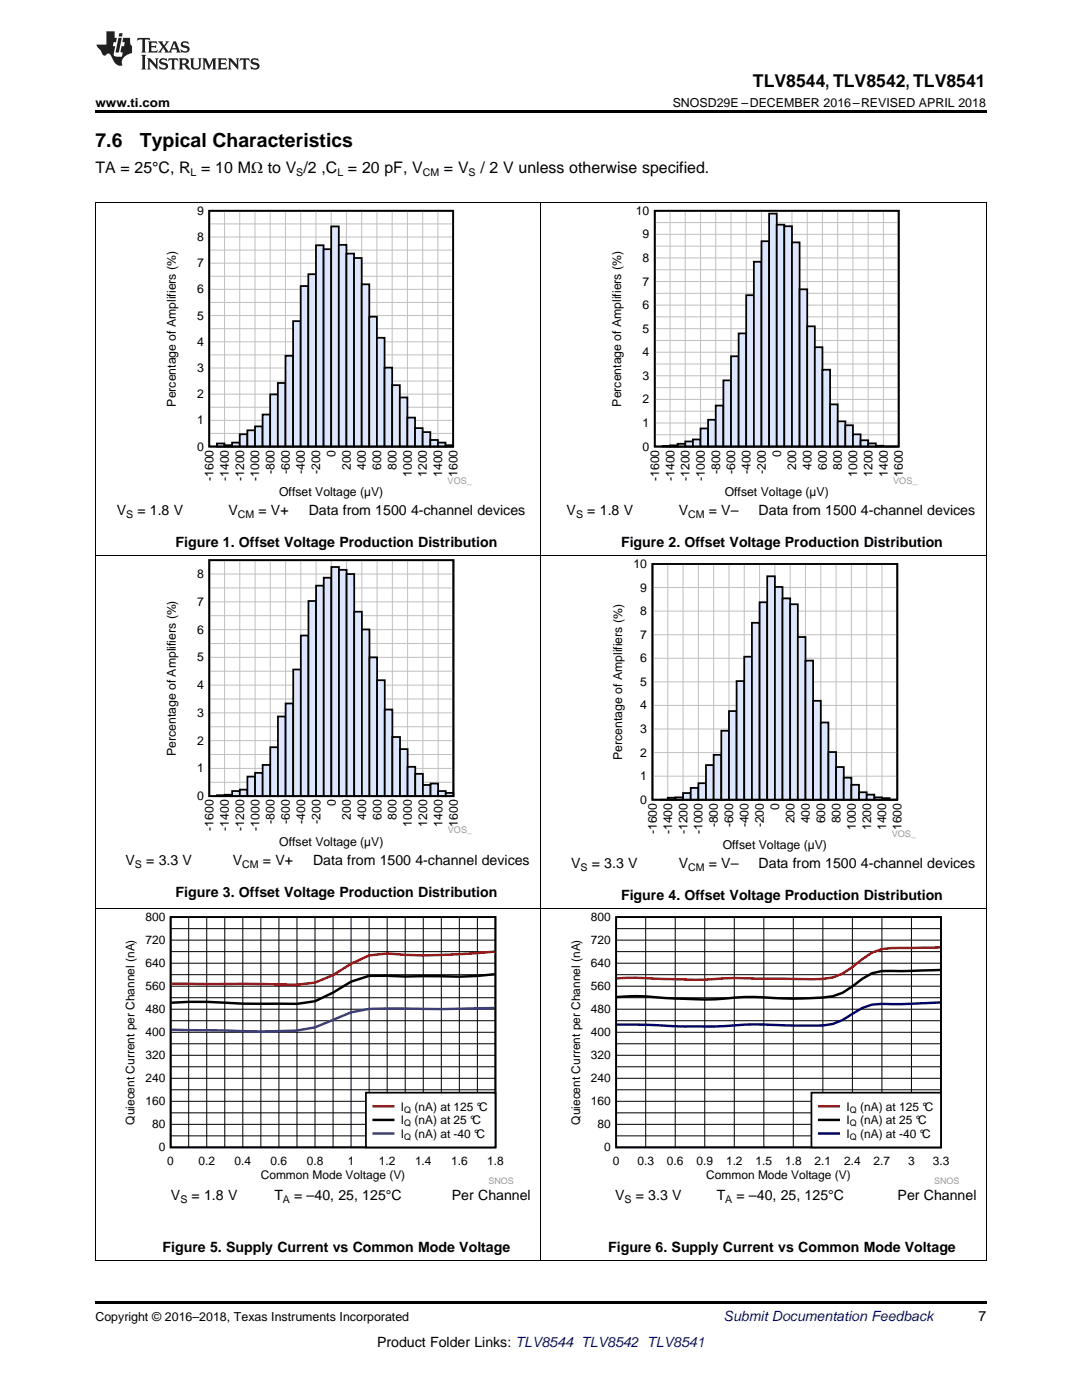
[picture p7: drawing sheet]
<svg xmlns="http://www.w3.org/2000/svg" width="216mm" height="279mm" viewBox="0 0 216 279" stroke-linecap="round" stroke-linejoin="round" font-family="sans-serif">
<path d="M19 259.7h177.8v.5h-177.8z" fill="#000"/>
<path d="M19.1 181.4v70.2M107.9 181.4v70.2M196.8 181.4v70.2M19 251.6h177.8" fill="none" stroke="#000" stroke-width=".2"/>
<path d="M24.6 182.1h77.9v54.2h-77.9z" fill-rule="evenodd" fill="#fff"/>
<path d="M34 183h64.9v46h-64.9z" fill="none" stroke="#000" stroke-width=".35"/>
<g fill="none" stroke="#000" stroke-width=".2">
<path d="M34 199.1h64.9M34 196.8h64.9M34 194.5h64.9M34 192.2h64.9M34 189.9h64.9M34 187.6h64.9M34 185.3h64.9M37.7 183v46M41.3 183v46M44.8 183v46M48.5 183v46M52.1 183v46"/>
<path d="M55.7 183v46M59.3 183v46M62.9 183v46M66.5 183v46M70 183v46M73.7 183v46M77.3 183v46M80.9 183v46M84.5 183v46M88.1 183v46M91.7 183v46M95.3 183v46"/>
<path d="M34 219.8h64.9M34 217.5h64.9M34 215.2h64.9M34 212.9h64.9M34 210.6h64.9M34 208.3h64.9M34 206h64.9M34 203.7h64.9M34 201.4h64.9M34 226.7h64.9M34 224.4h64.9M34 222.1h64.9"/>
</g>
<path d="M98.7 189.9l-3.4 .3a117.4 117.4 0 0 1-18 .1l-3.6 .4-3.7 1.6-3.5 2.3-3.6 1.5-3.6 .4-10.8-.2h-14.3" fill="none" stroke="#f00" stroke-width=".49"/>
<path d="M98.7 194.4l-3.4 .4-3.6 .1-18-.1-3.7 1.1-3.5 2.2-3.6 1.7-3.6 .5h-3.6a146.6 146.6 0 0 1-14.4-.4l-7.1 .2" fill="none" stroke="#000" stroke-width=".49"/>
<path d="M98.7 201.2l-10.6 .2-14.4-.1-3.7 .7-7.1 3-3.6 .7a136.8 136.8 0 0 1-14.5-.1l-10.6-.1" fill="none" stroke="#339" stroke-width=".49"/>
<path d="M73 218.1h25.9v10.9h-25.9z" fill-rule="evenodd" fill="#fff"/>
<path d="M73 218.1h25.9v10.9h-25.9z" fill="none" stroke="#000" stroke-width=".35"/>
<path d="M74.6 220.8h3.9" fill="none" stroke="#f00" stroke-width=".49"/>
<path d="M74.6 223.5h3.9" fill="none" stroke="#000" stroke-width=".49"/>
<path d="M74.6 226.2h3.9" fill="none" stroke="#339" stroke-width=".49"/>
<path d="M113.5 182.1h77.9v54.2h-77.9z" fill-rule="evenodd" fill="#fff"/>
<path d="M122.9 183h64.9v46h-64.9z" fill="none" stroke="#000" stroke-width=".35"/>
<g fill="none" stroke="#000" stroke-width=".2">
<path d="M122.9 199.1h64.9M122.9 196.8h64.9M122.9 194.5h64.9M122.9 192.2h64.9M122.9 189.9h64.9M122.9 187.6h64.9M122.9 185.3h64.9M128.8 183v46M134.7 183v46M140.6 183v46M146.5 183v46M152.4 183v46"/>
<path d="M158.3 183v46M164.2 183v46M170.1 183v46M176 183v46M181.9 183v46M122.9 219.8h64.9M122.9 217.5h64.9M122.9 215.2h64.9M122.9 212.9h64.9M122.9 210.6h64.9M122.9 208.3h64.9M122.9 206h64.9"/>
<path d="M122.9 203.7h64.9M122.9 201.4h64.9M122.9 226.7h64.9M122.9 224.4h64.9M122.9 222.1h64.9"/>
</g>
<path d="M187.6 189.1l-9.7 .1-1.9 .2-2 .7-2 1.3-1.9 1.6a10.7 10.7 0 0 1-7.9 2.4l-11.8-.1a60.4 60.4 0 0 0-9.8 .2l-9.8-.2a47 47 0 0 0-7.7 0" fill="none" stroke="#f00" stroke-width=".49"/>
<path d="M187.6 193.6l-11.6 .2-2 .4-2 1.1-1.9 1.6a11.1 11.1 0 0 1-7.9 2.3l-3.9 .1-3.9-.1a53.6 53.6 0 0 0-11.8 .2 191.2 191.2 0 0 1-15.7-.6l-3.8 .2" fill="none" stroke="#000" stroke-width=".49"/>
<path d="M187.6 200.1l-9.7 .3a10 10 0 0 0-7.8 1.9 10.8 10.8 0 0 1-7.9 2.4h-3.9a95 95 0 0 0-15.7 .2h-5.9l-7.9-.4h-5.7" fill="none" stroke="#000080" stroke-width=".49"/>
<path d="M161.9 218.1h25.9v10.9h-25.9z" fill-rule="evenodd" fill="#fff"/>
<path d="M161.9 218.1h25.9v10.9h-25.9z" fill="none" stroke="#000" stroke-width=".35"/>
<path d="M163.5 220.8h3.9" fill="none" stroke="#f00" stroke-width=".49"/>
<path d="M163.5 223.5h3.9" fill="none" stroke="#000" stroke-width=".49"/>
<path d="M163.5 226.2h3.9" fill="none" stroke="#000080" stroke-width=".49"/>
<path d="M19.1 110.9v70.5M107.9 110.9v70.5M196.8 110.9v70.5M19 181.3h177.8" fill="none" stroke="#000" stroke-width=".2"/>
<path d="M121.8 111.6h61.1v58.4h-61.1z" fill-rule="evenodd" fill="#fff"/>
<path d="M130.2 112.6h48.8v47h-48.8z" fill="none" stroke="#000" stroke-width=".35"/>
<g fill="none" stroke="#c0c0c0" stroke-width=".2">
<path d="M130.2 117.3h48.9M133.2 112.6v47M136.3 112.6v47M139.4 112.6v47M142.4 112.6v47M145.5 112.6v47M148.5 112.6v47M151.6 112.6v47M154.6 112.6v47M157.7 112.6v47M160.7 112.6v47M163.8 112.6v47"/>
<path d="M166.8 112.6v47M169.9 112.6v47M172.9 112.6v47M176 112.6v47M130.2 136.1h48.9M130.2 131.4h48.9M130.2 126.7h48.9M130.2 122h48.9M130.2 159.6v-47h48.9l-.1 47M130.2 159.6h48.9M130.2 154.9h48.9M130.2 150.2h48.9"/>
<path d="M130.2 145.5h48.9M130.2 140.8h48.9"/>
</g>
<path d="M131.7 159.6h1.6z" fill-rule="evenodd" fill="#dde6ff"/>
<path d="M131.7 159.6h1.5z" fill="none" stroke="#000" stroke-width=".35"/>
<path d="M133.2 159.2h1.6v.4h-1.6z" fill-rule="evenodd" fill="#dde6ff"/>
<path d="M133.2 159.2h1.6v.4h-1.6z" fill="none" stroke="#000" stroke-width=".35"/>
<path d="M134.8 159.1h1.5v.5h-1.5z" fill-rule="evenodd" fill="#dde6ff"/>
<path d="M134.8 159.1h1.5v.5h-1.5z" fill="none" stroke="#000" stroke-width=".35"/>
<path d="M136.3 158.3h1.5v1.3h-1.5z" fill-rule="evenodd" fill="#dde6ff"/>
<path d="M136.3 158.3h1.5v1.3h-1.5z" fill="none" stroke="#000" stroke-width=".35"/>
<path d="M137.8 157.2h1.6v2.4h-1.6z" fill-rule="evenodd" fill="#dde6ff"/>
<path d="M137.8 157.2h1.6v2.4h-1.6z" fill="none" stroke="#000" stroke-width=".35"/>
<path d="M139.4 156.3h1.5v3.3h-1.5z" fill-rule="evenodd" fill="#dde6ff"/>
<path d="M139.4 156.3h1.5v3.3h-1.5z" fill="none" stroke="#000" stroke-width=".35"/>
<path d="M140.9 152.7h1.5v6.9h-1.5z" fill-rule="evenodd" fill="#dde6ff"/>
<path d="M140.9 152.7h1.5v6.9h-1.5z" fill="none" stroke="#000" stroke-width=".35"/>
<path d="M142.4 150.6h1.5v9h-1.5z" fill-rule="evenodd" fill="#dde6ff"/>
<path d="M142.4 150.6h1.5v9h-1.5z" fill="none" stroke="#000" stroke-width=".35"/>
<path d="M143.9 145.8h1.6v13.8h-1.6z" fill-rule="evenodd" fill="#dde6ff"/>
<path d="M143.9 145.8h1.6v13.8h-1.6z" fill="none" stroke="#000" stroke-width=".35"/>
<path d="M145.5 141.9h1.5v17.7h-1.5z" fill-rule="evenodd" fill="#dde6ff"/>
<path d="M145.5 141.9h1.5v17.7h-1.5z" fill="none" stroke="#000" stroke-width=".35"/>
<path d="M147 135.9h1.5v23.7h-1.5z" fill-rule="evenodd" fill="#dde6ff"/>
<path d="M147 135.9h1.5v23.7h-1.5z" fill="none" stroke="#000" stroke-width=".35"/>
<path d="M148.5 131.1h1.5v28.5h-1.5z" fill-rule="evenodd" fill="#dde6ff"/>
<path d="M148.5 131.1h1.5v28.5h-1.5z" fill="none" stroke="#000" stroke-width=".35"/>
<path d="M150 124.3h1.6v35.3h-1.6z" fill-rule="evenodd" fill="#dde6ff"/>
<path d="M150 124.3h1.6v35.3h-1.6z" fill="none" stroke="#000" stroke-width=".35"/>
<path d="M151.6 120.2h1.5v39.4h-1.5z" fill-rule="evenodd" fill="#dde6ff"/>
<path d="M151.6 120.2h1.5v39.4h-1.5z" fill="none" stroke="#000" stroke-width=".35"/>
<path d="M153.1 115h1.5v44.6h-1.5z" fill-rule="evenodd" fill="#dde6ff"/>
<path d="M153.1 115h1.5v44.6h-1.5z" fill="none" stroke="#000" stroke-width=".35"/>
<path d="M154.6 117.1h1.5v42.5h-1.5z" fill-rule="evenodd" fill="#dde6ff"/>
<path d="M154.6 117.1h1.5v42.5h-1.5z" fill="none" stroke="#000" stroke-width=".35"/>
<path d="M156.1 119.4h1.6v40.2h-1.6z" fill-rule="evenodd" fill="#dde6ff"/>
<path d="M156.1 119.4h1.6v40.2h-1.6z" fill="none" stroke="#000" stroke-width=".35"/>
<path d="M157.7 120.6h1.5v39h-1.5z" fill-rule="evenodd" fill="#dde6ff"/>
<path d="M157.7 120.6h1.5v39h-1.5z" fill="none" stroke="#000" stroke-width=".35"/>
<path d="M159.2 127.1h1.5v32.5h-1.5z" fill-rule="evenodd" fill="#dde6ff"/>
<path d="M159.2 127.1h1.5v32.5h-1.5z" fill="none" stroke="#000" stroke-width=".35"/>
<path d="M160.7 131.8h1.6v27.8h-1.6z" fill-rule="evenodd" fill="#dde6ff"/>
<path d="M160.7 131.8h1.5v27.8h-1.5z" fill="none" stroke="#000" stroke-width=".35"/>
<path d="M162.2 139.9h1.6v19.7h-1.6z" fill-rule="evenodd" fill="#dde6ff"/>
<path d="M162.2 139.9h1.6v19.7h-1.6z" fill="none" stroke="#000" stroke-width=".35"/>
<path d="M163.8 144.2h1.5v15.4h-1.5z" fill-rule="evenodd" fill="#dde6ff"/>
<path d="M163.8 144.2h1.5v15.4h-1.5z" fill="none" stroke="#000" stroke-width=".35"/>
<path d="M165.3 150.1h1.5v9.5h-1.5z" fill-rule="evenodd" fill="#dde6ff"/>
<path d="M165.3 150.1h1.5v9.5h-1.5z" fill="none" stroke="#000" stroke-width=".35"/>
<path d="M166.8 153.1h1.6v6.5h-1.6z" fill-rule="evenodd" fill="#dde6ff"/>
<path d="M166.8 153.1h1.6v6.5h-1.6z" fill="none" stroke="#000" stroke-width=".35"/>
<path d="M168.4 155.2h1.5v4.4h-1.5z" fill-rule="evenodd" fill="#dde6ff"/>
<path d="M168.4 155.2h1.5v4.4h-1.5z" fill="none" stroke="#000" stroke-width=".35"/>
<path d="M169.9 156.6h1.5v3h-1.5z" fill-rule="evenodd" fill="#dde6ff"/>
<path d="M169.9 156.6h1.5v3h-1.5z" fill="none" stroke="#000" stroke-width=".35"/>
<path d="M171.4 158.1h1.6v1.5h-1.6z" fill-rule="evenodd" fill="#dde6ff"/>
<path d="M171.4 158.1h1.5v1.5h-1.5z" fill="none" stroke="#000" stroke-width=".35"/>
<path d="M172.9 158.6h1.6v1h-1.6z" fill-rule="evenodd" fill="#dde6ff"/>
<path d="M172.9 158.6h1.6v1h-1.6z" fill="none" stroke="#000" stroke-width=".35"/>
<path d="M174.5 159.1h1.5v.5h-1.5z" fill-rule="evenodd" fill="#dde6ff"/>
<path d="M174.5 159.1h1.5v.5h-1.5z" fill="none" stroke="#000" stroke-width=".35"/>
<path d="M176 159.3h1.5v.3h-1.5z" fill-rule="evenodd" fill="#dde6ff"/>
<path d="M176 159.3h1.5v.3h-1.5z" fill="none" stroke="#000" stroke-width=".35"/>
<path d="M177.5 159.6h1.6z" fill-rule="evenodd" fill="#dde6ff"/>
<path d="M130.2 112.6h48.8v47h-48.8zM177.5 159.6h1.5z" fill="none" stroke="#000" stroke-width=".35"/>
<path d="M32.7 111.6h61.6v57.7h-61.6z" fill-rule="evenodd" fill="#fff"/>
<path d="M41.8 111.8h48.7v47.1h-48.7z" fill="none" stroke="#000" stroke-width=".35"/>
<g fill="none" stroke="#c0c0c0" stroke-width=".2">
<path d="M41.8 111.8h48.7v47.1h-48.7zM41.8 117.3h48.7M41.8 114.6h48.7M44.8 111.8v47.1M47.8 111.8v47.1M50.9 111.8v47.1M53.9 111.8v47.1M57 111.8v47.1M60 111.8v47.1M63.1 111.8v47.1M66.1 111.8v47.1M69.2 111.8v47.1"/>
<path d="M72.2 111.8v47.1M75.2 111.8v47.1M78.3 111.8v47.1M81.3 111.8v47.1M84.4 111.8v47.1M87.4 111.8v47.1M41.8 139.5h48.7M41.8 136.7h48.7M41.8 134h48.7M41.8 131.2h48.7M41.8 128.4h48.7M41.8 125.7h48.7"/>
<path d="M41.8 122.9h48.7M41.8 120.1h48.7M41.8 156.1h48.7M41.8 153.4h48.7M41.8 150.6h48.7M41.8 147.8h48.7M41.8 145h48.7M41.8 142.3h48.7"/>
</g>
<path d="M43.3 158.7h1.5v.2h-1.5z" fill-rule="evenodd" fill="#dde6ff"/>
<path d="M43.3 158.7h1.5v.2h-1.5z" fill="none" stroke="#000" stroke-width=".35"/>
<path d="M44.8 158.6h1.5v.3h-1.5z" fill-rule="evenodd" fill="#dde6ff"/>
<path d="M44.8 158.6h1.5v.3h-1.5z" fill="none" stroke="#000" stroke-width=".35"/>
<path d="M46.3 157.9h1.6v1h-1.6z" fill-rule="evenodd" fill="#dde6ff"/>
<path d="M46.3 157.9h1.5v1h-1.5z" fill="none" stroke="#000" stroke-width=".35"/>
<path d="M47.8 157.6h1.6v1.3h-1.6z" fill-rule="evenodd" fill="#dde6ff"/>
<path d="M47.8 157.6h1.6v1.3h-1.6z" fill="none" stroke="#000" stroke-width=".35"/>
<path d="M49.4 155h1.5v3.9h-1.5z" fill-rule="evenodd" fill="#dde6ff"/>
<path d="M49.4 155h1.5v3.9h-1.5z" fill="none" stroke="#000" stroke-width=".35"/>
<path d="M50.9 154.2h1.5v4.7h-1.5z" fill-rule="evenodd" fill="#dde6ff"/>
<path d="M50.9 154.2h1.5v4.7h-1.5z" fill="none" stroke="#000" stroke-width=".35"/>
<path d="M52.4 152.7h1.5v6.2h-1.5z" fill-rule="evenodd" fill="#dde6ff"/>
<path d="M52.4 152.7h1.5v6.2h-1.5z" fill="none" stroke="#000" stroke-width=".35"/>
<path d="M53.9 149.1h1.6v9.8h-1.6z" fill-rule="evenodd" fill="#dde6ff"/>
<path d="M53.9 149.1h1.6v9.8h-1.6z" fill="none" stroke="#000" stroke-width=".35"/>
<path d="M55.5 143h1.5v15.9h-1.5z" fill-rule="evenodd" fill="#dde6ff"/>
<path d="M55.5 143h1.5v15.9h-1.5z" fill="none" stroke="#000" stroke-width=".35"/>
<path d="M57 140.4h1.5v18.5h-1.5z" fill-rule="evenodd" fill="#dde6ff"/>
<path d="M57 140.4h1.5v18.5h-1.5z" fill="none" stroke="#000" stroke-width=".35"/>
<path d="M58.5 133.6h1.5v25.3h-1.5z" fill-rule="evenodd" fill="#dde6ff"/>
<path d="M58.5 133.6h1.5v25.3h-1.5z" fill="none" stroke="#000" stroke-width=".35"/>
<path d="M60 126.8h1.6v32.1h-1.6z" fill-rule="evenodd" fill="#dde6ff"/>
<path d="M60 126.8h1.5v32.1h-1.5z" fill="none" stroke="#000" stroke-width=".35"/>
<path d="M61.5 119.9h1.6v39h-1.6z" fill-rule="evenodd" fill="#dde6ff"/>
<path d="M61.5 119.9h1.6v39h-1.6z" fill="none" stroke="#000" stroke-width=".35"/>
<path d="M63.1 116.9h1.5v42h-1.5z" fill-rule="evenodd" fill="#dde6ff"/>
<path d="M63.1 116.9h1.5v42h-1.5z" fill="none" stroke="#000" stroke-width=".35"/>
<path d="M64.6 115.3h1.5v43.6h-1.5z" fill-rule="evenodd" fill="#dde6ff"/>
<path d="M64.6 115.3h1.5v43.6h-1.5z" fill="none" stroke="#000" stroke-width=".35"/>
<path d="M66.1 113.2h1.5v45.7h-1.5z" fill-rule="evenodd" fill="#dde6ff"/>
<path d="M66.1 113.2h1.5v45.7h-1.5z" fill="none" stroke="#000" stroke-width=".35"/>
<path d="M67.6 113.7h1.6v45.2h-1.6z" fill-rule="evenodd" fill="#dde6ff"/>
<path d="M67.6 113.7h1.6v45.2h-1.6z" fill="none" stroke="#000" stroke-width=".35"/>
<path d="M69.2 114.6h1.5v44.3h-1.5z" fill-rule="evenodd" fill="#dde6ff"/>
<path d="M69.2 114.6h1.5v44.3h-1.5z" fill="none" stroke="#000" stroke-width=".35"/>
<path d="M70.7 122.1h1.5v36.8h-1.5z" fill-rule="evenodd" fill="#dde6ff"/>
<path d="M70.7 122.1h1.5v36.8h-1.5z" fill="none" stroke="#000" stroke-width=".35"/>
<path d="M72.2 125.6h1.5v33.3h-1.5z" fill-rule="evenodd" fill="#dde6ff"/>
<path d="M72.2 125.6h1.5v33.3h-1.5z" fill="none" stroke="#000" stroke-width=".35"/>
<path d="M73.7 131.2h1.6v27.7h-1.6z" fill-rule="evenodd" fill="#dde6ff"/>
<path d="M73.7 131.2h1.5v27.7h-1.5z" fill="none" stroke="#000" stroke-width=".35"/>
<path d="M75.2 135.8h1.6v23.1h-1.6z" fill-rule="evenodd" fill="#dde6ff"/>
<path d="M75.2 135.8h1.6v23.1h-1.6z" fill="none" stroke="#000" stroke-width=".35"/>
<path d="M76.8 141.6h1.5v17.3h-1.5z" fill-rule="evenodd" fill="#dde6ff"/>
<path d="M76.8 141.6h1.5v17.3h-1.5z" fill="none" stroke="#000" stroke-width=".35"/>
<path d="M78.3 147.1h1.5v11.8h-1.5z" fill-rule="evenodd" fill="#dde6ff"/>
<path d="M78.3 147.1h1.5v11.8h-1.5z" fill="none" stroke="#000" stroke-width=".35"/>
<path d="M79.8 149.5h1.5v9.4h-1.5z" fill-rule="evenodd" fill="#dde6ff"/>
<path d="M79.8 149.5h1.5v9.4h-1.5z" fill="none" stroke="#000" stroke-width=".35"/>
<path d="M81.3 153h1.6v5.9h-1.6z" fill-rule="evenodd" fill="#dde6ff"/>
<path d="M81.3 153h1.6v5.9h-1.6z" fill="none" stroke="#000" stroke-width=".35"/>
<path d="M82.9 154.4h1.5v4.5h-1.5z" fill-rule="evenodd" fill="#dde6ff"/>
<path d="M82.9 154.4h1.5v4.5h-1.5z" fill="none" stroke="#000" stroke-width=".35"/>
<path d="M84.4 156.7h1.5v2.2h-1.5z" fill-rule="evenodd" fill="#dde6ff"/>
<path d="M84.4 156.7h1.5v2.2h-1.5z" fill="none" stroke="#000" stroke-width=".35"/>
<path d="M85.9 156.4h1.5v2.5h-1.5z" fill-rule="evenodd" fill="#dde6ff"/>
<path d="M85.9 156.4h1.5v2.5h-1.5z" fill="none" stroke="#000" stroke-width=".35"/>
<path d="M87.4 157.9h1.6v1h-1.6z" fill-rule="evenodd" fill="#dde6ff"/>
<path d="M87.4 157.9h1.5v1h-1.5z" fill="none" stroke="#000" stroke-width=".35"/>
<path d="M88.9 158.2h1.6v.7h-1.6z" fill-rule="evenodd" fill="#dde6ff"/>
<path d="M41.8 111.8h48.7v47.1h-48.7zM88.9 158.2h1.6v.7h-1.6z" fill="none" stroke="#000" stroke-width=".35"/>
<path d="M19.1 40.4v70.5M107.9 40.4v70.5M196.8 40.4v70.5M19 110.9h177.8" fill="none" stroke="#000" stroke-width=".2"/>
<path d="M32.7 41.1h61.6v58.5h-61.6z" fill-rule="evenodd" fill="#fff"/>
<path d="M41.8 42.1h48.6v47h-48.6z" fill="none" stroke="#000" stroke-width=".35"/>
<g fill="none" stroke="#c0c0c0" stroke-width=".2">
<path d="M41.8 42.1h48.6v47h-48.6zM41.8 57.7h48.6M41.8 55.1h48.6M41.8 52.5h48.6M41.8 49.9h48.6M41.8 47.3h48.6M41.8 44.7h48.6M44.8 42.1v47M47.8 42.1v47M50.9 42.1v47M53.9 42.1v47M57 42.1v47"/>
<path d="M60 42.1v47M63 42.1v47M66.1 42.1v47M69.1 42.1v47M72.2 42.1v47M75.2 42.1v47M78.3 42.1v47M81.3 42.1v47M84.3 42.1v47M87.4 42.1v47M41.8 78.7h48.6M41.8 76h48.6"/>
<path d="M41.8 73.4h48.6M41.8 70.8h48.6M41.8 68.2h48.6M41.8 65.6h48.6M41.8 63h48.6M41.8 60.4h48.6M41.8 86.5h48.6M41.8 83.9h48.6M41.8 81.3h48.6"/>
</g>
<path d="M43.3 88.5h1.5v.6h-1.5z" fill-rule="evenodd" fill="#dde6ff"/>
<path d="M43.3 88.5h1.5v.6h-1.5z" fill="none" stroke="#000" stroke-width=".35"/>
<path d="M44.8 88.9h1.5v.2h-1.5z" fill-rule="evenodd" fill="#dde6ff"/>
<path d="M44.8 88.9h1.5v.2h-1.5z" fill="none" stroke="#000" stroke-width=".35"/>
<path d="M46.3 88.3h1.5v.8h-1.5z" fill-rule="evenodd" fill="#dde6ff"/>
<path d="M46.3 88.3h1.5v.8h-1.5z" fill="none" stroke="#000" stroke-width=".35"/>
<path d="M47.8 86.7h1.6v2.4h-1.6z" fill-rule="evenodd" fill="#dde6ff"/>
<path d="M47.8 86.7h1.6v2.4h-1.6z" fill="none" stroke="#000" stroke-width=".35"/>
<path d="M49.4 85.9h1.5v3.2h-1.5z" fill-rule="evenodd" fill="#dde6ff"/>
<path d="M49.4 85.9h1.5v3.2h-1.5z" fill="none" stroke="#000" stroke-width=".35"/>
<path d="M50.9 85.1h1.5v4h-1.5z" fill-rule="evenodd" fill="#dde6ff"/>
<path d="M50.9 85.1h1.5v4h-1.5z" fill="none" stroke="#000" stroke-width=".35"/>
<path d="M52.4 82.7h1.5v6.4h-1.5z" fill-rule="evenodd" fill="#dde6ff"/>
<path d="M52.4 82.7h1.5v6.4h-1.5z" fill="none" stroke="#000" stroke-width=".35"/>
<path d="M53.9 78.7h1.5v10.4h-1.5z" fill-rule="evenodd" fill="#dde6ff"/>
<path d="M53.9 78.7h1.5v10.4h-1.5z" fill="none" stroke="#000" stroke-width=".35"/>
<path d="M55.4 76.4h1.6v12.7h-1.6z" fill-rule="evenodd" fill="#dde6ff"/>
<path d="M55.4 76.4h1.6v12.7h-1.6z" fill="none" stroke="#000" stroke-width=".35"/>
<path d="M57 71h1.5v18.1h-1.5z" fill-rule="evenodd" fill="#dde6ff"/>
<path d="M57 71h1.5v18.1h-1.5z" fill="none" stroke="#000" stroke-width=".35"/>
<path d="M58.5 64.1h1.5v25h-1.5z" fill-rule="evenodd" fill="#dde6ff"/>
<path d="M58.5 64.1h1.5v25h-1.5z" fill="none" stroke="#000" stroke-width=".35"/>
<path d="M60 57.1h1.5v32h-1.5z" fill-rule="evenodd" fill="#dde6ff"/>
<path d="M60 57.1h1.5v32h-1.5z" fill="none" stroke="#000" stroke-width=".35"/>
<path d="M61.5 54.7h1.6v34.4h-1.6z" fill-rule="evenodd" fill="#dde6ff"/>
<path d="M61.5 54.7h1.5v34.4h-1.5z" fill="none" stroke="#000" stroke-width=".35"/>
<path d="M63 49h1.6v40.1h-1.6z" fill-rule="evenodd" fill="#dde6ff"/>
<path d="M63 49h1.6v40.1h-1.6z" fill="none" stroke="#000" stroke-width=".35"/>
<path d="M64.6 49.7h1.5v39.4h-1.5z" fill-rule="evenodd" fill="#dde6ff"/>
<path d="M64.6 49.7h1.5v39.4h-1.5z" fill="none" stroke="#000" stroke-width=".35"/>
<path d="M66.1 45.2h1.5v43.9h-1.5z" fill-rule="evenodd" fill="#dde6ff"/>
<path d="M66.1 45.2h1.5v43.9h-1.5z" fill="none" stroke="#000" stroke-width=".35"/>
<path d="M67.6 48.9h1.5v40.2h-1.5z" fill-rule="evenodd" fill="#dde6ff"/>
<path d="M67.6 48.9h1.5v40.2h-1.5z" fill="none" stroke="#000" stroke-width=".35"/>
<path d="M69.1 50.6h1.6v38.5h-1.6z" fill-rule="evenodd" fill="#dde6ff"/>
<path d="M69.1 50.6h1.5v38.5h-1.5z" fill="none" stroke="#000" stroke-width=".35"/>
<path d="M70.6 51.5h1.6v37.6h-1.6z" fill-rule="evenodd" fill="#dde6ff"/>
<path d="M70.6 51.5h1.6v37.6h-1.6z" fill="none" stroke="#000" stroke-width=".35"/>
<path d="M72.2 56.7h1.5v32.4h-1.5z" fill-rule="evenodd" fill="#dde6ff"/>
<path d="M72.2 56.7h1.5v32.4h-1.5z" fill="none" stroke="#000" stroke-width=".35"/>
<path d="M73.7 63.2h1.5v25.9h-1.5z" fill-rule="evenodd" fill="#dde6ff"/>
<path d="M73.7 63.2h1.5v25.9h-1.5z" fill="none" stroke="#000" stroke-width=".35"/>
<path d="M75.2 67.4h1.5v21.7h-1.5z" fill-rule="evenodd" fill="#dde6ff"/>
<path d="M75.2 67.4h1.5v21.7h-1.5z" fill="none" stroke="#000" stroke-width=".35"/>
<path d="M76.7 73.4h1.6v15.7h-1.6z" fill-rule="evenodd" fill="#dde6ff"/>
<path d="M76.7 73.4h1.6v15.7h-1.6z" fill="none" stroke="#000" stroke-width=".35"/>
<path d="M78.3 76.9h1.5v12.2h-1.5z" fill-rule="evenodd" fill="#dde6ff"/>
<path d="M78.3 76.9h1.5v12.2h-1.5z" fill="none" stroke="#000" stroke-width=".35"/>
<path d="M79.8 79.3h1.5v9.8h-1.5z" fill-rule="evenodd" fill="#dde6ff"/>
<path d="M79.8 79.3h1.5v9.8h-1.5z" fill="none" stroke="#000" stroke-width=".35"/>
<path d="M81.3 83.3h1.5v5.8h-1.5z" fill-rule="evenodd" fill="#dde6ff"/>
<path d="M81.3 83.3h1.5v5.8h-1.5z" fill="none" stroke="#000" stroke-width=".35"/>
<path d="M82.8 85.4h1.6v3.7h-1.6z" fill-rule="evenodd" fill="#dde6ff"/>
<path d="M82.8 85.4h1.5v3.7h-1.5z" fill="none" stroke="#000" stroke-width=".35"/>
<path d="M84.3 86.2h1.6v2.9h-1.6z" fill-rule="evenodd" fill="#dde6ff"/>
<path d="M84.3 86.2h1.6v2.9h-1.6z" fill="none" stroke="#000" stroke-width=".35"/>
<path d="M85.9 87.8h1.5v1.3h-1.5z" fill-rule="evenodd" fill="#dde6ff"/>
<path d="M85.9 87.8h1.5v1.3h-1.5z" fill="none" stroke="#000" stroke-width=".35"/>
<path d="M87.4 88.3h1.5v.8h-1.5z" fill-rule="evenodd" fill="#dde6ff"/>
<path d="M87.4 88.3h1.5v.8h-1.5z" fill="none" stroke="#000" stroke-width=".35"/>
<path d="M88.9 88.9h1.5v.2h-1.5z" fill-rule="evenodd" fill="#dde6ff"/>
<path d="M41.8 42.1h48.6v47h-48.6zM88.9 88.9h1.5v.2h-1.5z" fill="none" stroke="#000" stroke-width=".35"/>
<path d="M121.6 41.1h61.6v58.5h-61.6z" fill-rule="evenodd" fill="#fff"/>
<path d="M130.7 42.1h48.6v47h-48.6z" fill="none" stroke="#000" stroke-width=".35"/>
<g fill="none" stroke="#c0c0c0" stroke-width=".2">
<path d="M130.7 42.1h48.6v47h-48.6zM130.7 58.5h48.6M130.7 56.2h48.6M130.7 53.8h48.6M130.7 51.5h48.6M130.7 49.1h48.6M130.7 46.8h48.6M130.7 44.4h48.6M133.7 42.1v47M136.7 42.1v47M139.8 42.1v47M142.8 42.1v47"/>
<path d="M145.9 42.1v47M148.9 42.1v47M151.9 42.1v47M155 42.1v47M158 42.1v47M161.1 42.1v47M164.1 42.1v47M167.2 42.1v47M170.2 42.1v47M173.2 42.1v47M176.3 42.1v47M130.7 79.7h48.6"/>
<path d="M130.7 77.4h48.6M130.7 75h48.6M130.7 72.6h48.6M130.7 70.3h48.6M130.7 67.9h48.6M130.7 65.6h48.6M130.7 63.2h48.6M130.7 60.9h48.6M130.7 86.8h48.6M130.7 84.4h48.6M130.7 82.1h48.6"/>
</g>
<path d="M132.2 89l1.5 .1z" fill-rule="evenodd" fill="#dde6ff"/>
<path d="M132.2 89l1.5 .1z" fill="none" stroke="#000" stroke-width=".35"/>
<path d="M133.7 88.9h1.5v.2h-1.5z" fill-rule="evenodd" fill="#dde6ff"/>
<path d="M133.7 88.9h1.5v.2h-1.5z" fill="none" stroke="#000" stroke-width=".35"/>
<path d="M135.2 88.6h1.5v.5h-1.5z" fill-rule="evenodd" fill="#dde6ff"/>
<path d="M135.2 88.6h1.5v.5h-1.5z" fill="none" stroke="#000" stroke-width=".35"/>
<path d="M136.7 88.1h1.6v1h-1.6z" fill-rule="evenodd" fill="#dde6ff"/>
<path d="M136.7 88.1h1.6v1h-1.6z" fill="none" stroke="#000" stroke-width=".35"/>
<path d="M138.3 87.7h1.5v1.4h-1.5z" fill-rule="evenodd" fill="#dde6ff"/>
<path d="M138.3 87.7h1.5v1.4h-1.5z" fill="none" stroke="#000" stroke-width=".35"/>
<path d="M139.8 85.5h1.5v3.6h-1.5z" fill-rule="evenodd" fill="#dde6ff"/>
<path d="M139.8 85.5h1.5v3.6h-1.5z" fill="none" stroke="#000" stroke-width=".35"/>
<path d="M141.3 83.8h1.5v5.3h-1.5z" fill-rule="evenodd" fill="#dde6ff"/>
<path d="M141.3 83.8h1.5v5.3h-1.5z" fill="none" stroke="#000" stroke-width=".35"/>
<path d="M142.8 80.9h1.5v8.2h-1.5z" fill-rule="evenodd" fill="#dde6ff"/>
<path d="M142.8 80.9h1.5v8.2h-1.5z" fill="none" stroke="#000" stroke-width=".35"/>
<path d="M144.3 75.9h1.6v13.2h-1.6z" fill-rule="evenodd" fill="#dde6ff"/>
<path d="M144.3 75.9h1.6v13.2h-1.6z" fill="none" stroke="#000" stroke-width=".35"/>
<path d="M145.9 71.1h1.5v18h-1.5z" fill-rule="evenodd" fill="#dde6ff"/>
<path d="M145.9 71.1h1.5v18h-1.5z" fill="none" stroke="#000" stroke-width=".35"/>
<path d="M147.4 66.5h1.5v22.6h-1.5z" fill-rule="evenodd" fill="#dde6ff"/>
<path d="M147.4 66.5h1.5v22.6h-1.5z" fill="none" stroke="#000" stroke-width=".35"/>
<path d="M148.9 58.9h1.5v30.2h-1.5z" fill-rule="evenodd" fill="#dde6ff"/>
<path d="M148.9 58.9h1.5v30.2h-1.5z" fill="none" stroke="#000" stroke-width=".35"/>
<path d="M150.4 52.2h1.6v36.9h-1.6z" fill-rule="evenodd" fill="#dde6ff"/>
<path d="M150.4 52.2h1.5v36.9h-1.5z" fill="none" stroke="#000" stroke-width=".35"/>
<path d="M151.9 48.1h1.6v41h-1.6z" fill-rule="evenodd" fill="#dde6ff"/>
<path d="M151.9 48.1h1.6v41h-1.6z" fill="none" stroke="#000" stroke-width=".35"/>
<path d="M153.5 42.6h1.5v46.5h-1.5z" fill-rule="evenodd" fill="#dde6ff"/>
<path d="M153.5 42.6h1.5v46.5h-1.5z" fill="none" stroke="#000" stroke-width=".35"/>
<path d="M155 44.8h1.5v44.3h-1.5z" fill-rule="evenodd" fill="#dde6ff"/>
<path d="M155 44.8h1.5v44.3h-1.5z" fill="none" stroke="#000" stroke-width=".35"/>
<path d="M156.5 45.1h1.5v44h-1.5z" fill-rule="evenodd" fill="#dde6ff"/>
<path d="M156.5 45.2h1.5v43.9h-1.5z" fill="none" stroke="#000" stroke-width=".35"/>
<path d="M158 48.4h1.6v40.7h-1.6z" fill-rule="evenodd" fill="#dde6ff"/>
<path d="M158 48.4h1.5v40.7h-1.5z" fill="none" stroke="#000" stroke-width=".35"/>
<path d="M159.5 57.7h1.6v31.4h-1.6z" fill-rule="evenodd" fill="#dde6ff"/>
<path d="M159.5 57.7h1.6v31.4h-1.6z" fill="none" stroke="#000" stroke-width=".35"/>
<path d="M161.1 65.1h1.5v24h-1.5z" fill-rule="evenodd" fill="#dde6ff"/>
<path d="M161.1 65.1h1.5v24h-1.5z" fill="none" stroke="#000" stroke-width=".35"/>
<path d="M162.6 69.3h1.5v19.8h-1.5z" fill-rule="evenodd" fill="#dde6ff"/>
<path d="M162.6 69.3h1.5v19.8h-1.5z" fill="none" stroke="#000" stroke-width=".35"/>
<path d="M164.1 73.8h1.5v15.3h-1.5z" fill-rule="evenodd" fill="#dde6ff"/>
<path d="M164.1 73.8h1.5v15.3h-1.5z" fill="none" stroke="#000" stroke-width=".35"/>
<path d="M165.6 80.7h1.6v8.4h-1.6z" fill-rule="evenodd" fill="#dde6ff"/>
<path d="M165.6 80.7h1.6v8.4h-1.6z" fill="none" stroke="#000" stroke-width=".35"/>
<path d="M167.2 84.1h1.5v5h-1.5z" fill-rule="evenodd" fill="#dde6ff"/>
<path d="M167.2 84.1h1.5v5h-1.5z" fill="none" stroke="#000" stroke-width=".35"/>
<path d="M168.7 84.9h1.5v4.2h-1.5z" fill-rule="evenodd" fill="#dde6ff"/>
<path d="M168.7 84.9h1.5v4.2h-1.5z" fill="none" stroke="#000" stroke-width=".35"/>
<path d="M170.2 86.7h1.5v2.4h-1.5z" fill-rule="evenodd" fill="#dde6ff"/>
<path d="M170.2 86.7h1.5v2.4h-1.5z" fill="none" stroke="#000" stroke-width=".35"/>
<path d="M171.7 87.9h1.6v1.2h-1.6z" fill-rule="evenodd" fill="#dde6ff"/>
<path d="M171.7 87.9h1.5v1.2h-1.5z" fill="none" stroke="#000" stroke-width=".35"/>
<path d="M173.2 88.5h1.6v.6h-1.6z" fill-rule="evenodd" fill="#dde6ff"/>
<path d="M173.2 88.5h1.6v.6h-1.6z" fill="none" stroke="#000" stroke-width=".35"/>
<path d="M174.8 89h1.5v.1h-1.5z" fill-rule="evenodd" fill="#dde6ff"/>
<path d="M174.8 89h1.5v.1h-1.5z" fill="none" stroke="#000" stroke-width=".35"/>
<path d="M176.3 89.1h1.5z" fill-rule="evenodd" fill="#dde6ff"/>
<path d="M176.3 89.1h1.5z" fill="none" stroke="#000" stroke-width=".35"/>
<path d="M177.8 89.1h1.5z" fill-rule="evenodd" fill="#dde6ff"/>
<path d="M130.7 42.1h48.6v47h-48.6zM177.8 89.1h1.5z" fill="none" stroke="#000" stroke-width=".35"/>
<path d="M19 40.4h177.8" fill="none" stroke="#000" stroke-width=".2"/>
<path d="M19 22h177.8v.5h-177.8z" fill="#000"/>
<g fill="#231f20">
<path d="M27.5 7.6l-.1 .5 .4-.2h.6v.1v2.1l-.2 .4h1l-.3-.4v-2.1l.1-.1h.5l.5 .2-.2-.5zM29.5 8.3l.2 .3v1.5l-.2 .4h1.8l.2-.6a1.04 1.04 0 0 1-1.3 .2v-.7h.6l.3 .2v-.6l-.3 .2h-.6v-.6l.8-.1 .4 .3-.2-.5zM31.5 8.3l.9 1.1-.9 1.1h.8l-.2-.2 .5-.7 .4 .7-.2 .2h1.5l-.1-.2 .1-.4h.9l.1 .4-.2 .2h1l-.3-.3-.7-1.9h-.5l-.9 2-.8-1 .9-1h-.8l.1 .3-.3 .5-.4-.6 .2-.2zM34.7 8.6l.4 1h-.7zM36.3 8.4a.63 .63 0 0 0-.2 .7 .63 .63 0 0 0 .6 .4l.6 .2 .1 .2a.75 .75 0 0 1-.7 .4 .75 .75 0 0 1-.6-.5l.1 .7 .1-.1a1.11 1.11 0 0 0 1.5-.6 1.13 1.13 0 0 0-1.2-.8l-.1-.4a1.04 1.04 0 0 1 1.2 .2l-.2-.5-.1 .1-.5-.2zM28.2 10.9l.2 .4v2.2l-.2 .4h1l-.3-.4v-2.2l.3-.4zM29.3 11.6l.3 .4v1.5l-.3 .4h.8l-.2-.4v-1.3l1.5 1.7v-1.9l.2-.4h-.7l.2 .4v.9l-1.1-1.3zM32 11.8a.62 .62 0 0 0-.2 .7 .62 .62 0 0 0 .6 .4l.6 .1 .1 .3a.76 .76 0 0 1-.7 .3 .76 .76 0 0 1-.6-.4l.1 .7 .1-.1a1.11 1.11 0 0 0 1.5-.6 1.13 1.13 0 0 0-1.2-.8l-.1-.4a1.04 1.04 0 0 1 1.2 .2l-.2-.6-.1 .1-.5-.1zM33.7 11.6l-.2 .6a.61 .61 0 0 1 .8-.3v1.6l-.2 .4h.9l-.2-.4v-1.6a.63 .63 0 0 1 .8 .3l-.2-.6zM35.6 11.6l.3 .4v1.5l-.3 .4h1l-.2-.2v-.8l.5 .2a.76 .76 0 0 0 1.2 .7l-1-1a.58 .58 0 0 0 .6-.5 .58 .58 0 0 0-.5-.6zM36.4 11.9h.1a.45 .45 0 0 1 .5 .1 .45 .45 0 0 1 .1 .5l-.7 .2zM37.9 11.6l.2 .2a2.17 2.17 0 0 0 .3 1.9 .99 .99 0 0 0 1.6-.6v-1.1l.2-.4h-.7l.2 .2a1.92 1.92 0 0 1-.2 1.8 .6 .6 0 0 1-.9-.5v-1.1l.2-.4zM40.4 11.6l.2 .4v1.5l-.2 .4h.7l-.2-.4v-1.4l.8 1.8 .8-1.8v1.4l-.2 .4h.9l-.2-.4v-1.5l.2-.4h-.8l-.6 1.5-.6-1.5zM43.4 11.6l.2 .4v1.5l-.2 .4h1.8l.2-.6a1.04 1.04 0 0 1-1.3 .1v-.6h.5l.4 .2v-.6l-.4 .2h-.5v-.7h.8l.3 .3-.1-.6zM45.5 11.6l.2 .4v1.5l-.2 .4h.7l-.2-.4v-1.3l1.5 1.7v-1.9l.2-.4h-.7l.2 .4v.9l-1.1-1.3zM47.9 11.6l-.1 .6a.61 .61 0 0 1 .8-.3v1.6l-.3 .4h1l-.3-.4 .1-1.6a.63 .63 0 0 1 .7 .3l-.1-.6zM50.2 11.8a.62 .62 0 0 0-.2 .7 .62 .62 0 0 0 .6 .4l.6 .1 .2 .3a.76 .76 0 0 1-.8 .3 .76 .76 0 0 1-.6-.4l.1 .7 .2-.1a1.11 1.11 0 0 0 1.5-.6 1.13 1.13 0 0 0-1.3-.8l-.1-.4a1.04 1.04 0 0 1 1.2 .2l-.1-.6-.2 .1-.5-.1z"/>
<path d="M21.2 6.3v2.6h-1.9l.1 .4 .7 .9a.91 .91 0 0 0 1 .8 .56 .56 0 0 1 .5-.3 .56 .56 0 0 1 .5 .3l.4 .8a1.53 1.53 0 0 0 1.9 1.2 1.54 1.54 0 0 1 1-2.1l.9-.3v-1.4a1.52 1.52 0 0 1-.3-1.6h-1.4l-.2 .8h.5l-.2 .8h-.4l-.2 1v.2l.4 .1-.2 .8a1.93 1.93 0 0 1-1.6-.3l.3-1.8h-.5l.2-.8h.4l.2-.8h-.4v-1.3zM23.6 7.6l-.6 2.9h.7l.6-2.9zM23.8 6.6l-.1 .7h.6l.2-.7z"/>
</g>
<g font-size="3.9">
<text x="19" y="29.3">7.6</text>
<text x="27.9" y="29.3">Typical Characteristics</text>
</g>
<text font-size="3.5" x="150.2" y="17.3">TLV8544, TLV8542, TLV8541</text>
<g font-size="3.2">
<text x="19" y="34.4">TA = 25°C, R = 10 MΩ to V /2 ,C = 20 pF, V</text>
<text x="88.6" y="34.4">= V</text>
<text x="95.9" y="34.4">/ 2 V unless otherwise specified.</text>
</g>
<g font-size="2.8">
<text x="23.3" y="102.8">V</text>
<text x="27.4" y="102.8">= 1.8 V</text>
<text x="45.6" y="102.8">V</text>
<text x="51.6" y="102.8">= V+</text>
<text x="61.6" y="102.8">Data from 1500</text>
<text x="82" y="102.8">4-channel devices</text>
<text x="113.1" y="102.8">V</text>
<text x="117.2" y="102.8">= 1.8 V</text>
<text x="135.4" y="102.8">V</text>
<text x="141.4" y="102.8">= V–</text>
<text x="151.4" y="102.8">Data from 1500</text>
<text x="171.8" y="102.8">4-channel devices</text>
<text x="35" y="109.1">Figure 1. Offset Voltage Production Distribution</text>
<text x="123.9" y="109.1">Figure 2. Offset Voltage Production Distribution</text>
<text x="25" y="172.6">V</text>
<text x="29.2" y="172.6">= 3.3 V</text>
<text x="46.5" y="172.6">V</text>
<text x="52.5" y="172.6">= V+</text>
<text x="62.5" y="172.6">Data from 1500</text>
<text x="82.9" y="172.6">4-channel devices</text>
<text x="113.9" y="173.3">V</text>
<text x="118.1" y="173.3">= 3.3 V</text>
<text x="135.4" y="173.3">V</text>
<text x="141.4" y="173.3">= V–</text>
<text x="151.4" y="173.3">Data from 1500</text>
<text x="171.8" y="173.3">4-channel devices</text>
<text x="35" y="178.9">Figure 3. Offset Voltage Production Distribution</text>
<text x="123.9" y="179.6">Figure 4. Offset Voltage Production Distribution</text>
<text x="34.1" y="239.5">V</text>
<text x="38.2" y="239.5">= 1.8 V</text>
<text x="54.8" y="239.5">T</text>
<text x="58.7" y="239.5">= –40, 25, 125°C</text>
<text x="90.2" y="239.5">Per Channel</text>
<text x="122.7" y="239.5">V</text>
<text x="126.9" y="239.5">= 3.3 V</text>
<text x="143" y="239.5">T</text>
<text x="147" y="239.5">= –40, 25, 125°C</text>
<text x="179.1" y="239.5">Per Channel</text>
<text x="32.5" y="249.9">Figure 5. Supply Current vs Common Mode Voltage</text>
<text x="121.4" y="249.9">Figure 6. Supply Current vs Common Mode Voltage</text>
<text x="195.3" y="263.6">7</text>
<text x="75.2" y="268.9">Product Folder Links: TLV8544 TLV8542 TLV8541</text>
</g>
<text font-size="2.8" fill="#0000c8" x="144.4" y="263.6">Submit Documentation Feedback</text>
<g font-size="2.5">
<text x="19" y="21.4">www.ti.com</text>
<text x="134.2" y="21.4">SNOSD29E –DECEMBER 2016–REVISED APRIL 2018</text>
<text x="19" y="263.6">Copyright © 2016–2018, Texas Instruments Incorporated</text>
</g>
<g font-size="2.4">
<text x="39.3" y="42.9">9</text>
<text x="126.9" y="42.9">10</text>
<text x="128.2" y="47.6">9</text>
<text x="39.3" y="53.3">7</text>
<text x="39.3" y="48.1">8</text>
<text x="128.2" y="52.3">8</text>
<text x="39.3" y="58.5">6</text>
<text x="128.2" y="57">7</text>
<text x="39.3" y="63.8">5</text>
<text x="128.2" y="61.7">6</text>
<text x="39.3" y="69">4</text>
<text x="128.2" y="71.1">4</text>
<text x="128.2" y="66.4">5</text>
<text x="39.3" y="74.2">3</text>
<text x="128.2" y="75.8">3</text>
<text x="35.1" y="81.1" transform="rotate(-90 35.1 81.1)">Percentage of Amplifiers (%)</text>
<text x="39.3" y="79.5">2</text>
<text x="124" y="81.1" transform="rotate(-90 124 81.1)">Percentage of Amplifiers (%)</text>
<text x="128.2" y="80.5">2</text>
<text x="39.3" y="89.9">0</text>
<text x="39.3" y="84.7">1</text>
<text x="128.2" y="89.9">0</text>
<text x="128.2" y="85.2">1</text>
<text x="42.6" y="96" transform="rotate(-90 42.6 96)">-1600</text>
<text x="45.7" y="96" transform="rotate(-90 45.7 96)">-1400</text>
<text x="48.7" y="96" transform="rotate(-90 48.7 96)">-1200</text>
<text x="51.7" y="96" transform="rotate(-90 51.7 96)">-1000</text>
<text x="54.8" y="94.6" transform="rotate(-90 54.8 94.6)">-800</text>
<text x="57.8" y="94.6" transform="rotate(-90 57.8 94.6)">-600</text>
<text x="60.9" y="94.6" transform="rotate(-90 60.9 94.6)">-400</text>
<text x="63.9" y="94.6" transform="rotate(-90 63.9 94.6)">-200</text>
<text x="66.9" y="91.1" transform="rotate(-90 66.9 91.1)">0</text>
<text x="70" y="93.8" transform="rotate(-90 70 93.8)">200</text>
<text x="73" y="93.8" transform="rotate(-90 73 93.8)">400</text>
<text x="76.1" y="93.8" transform="rotate(-90 76.1 93.8)">600</text>
<text x="79.1" y="93.8" transform="rotate(-90 79.1 93.8)">800</text>
<text x="82.1" y="95.2" transform="rotate(-90 82.1 95.2)">1000</text>
<text x="85.2" y="95.2" transform="rotate(-90 85.2 95.2)">1200</text>
<text x="88.2" y="95.2" transform="rotate(-90 88.2 95.2)">1400</text>
<text x="91.3" y="95.2" transform="rotate(-90 91.3 95.2)">1600</text>
<text x="131.5" y="96" transform="rotate(-90 131.5 96)">-1600</text>
<text x="134.6" y="96" transform="rotate(-90 134.6 96)">-1400</text>
<text x="137.6" y="96" transform="rotate(-90 137.6 96)">-1200</text>
<text x="140.6" y="96" transform="rotate(-90 140.6 96)">-1000</text>
<text x="143.7" y="94.6" transform="rotate(-90 143.7 94.6)">-800</text>
<text x="146.7" y="94.6" transform="rotate(-90 146.7 94.6)">-600</text>
<text x="149.8" y="94.6" transform="rotate(-90 149.8 94.6)">-400</text>
<text x="152.8" y="94.6" transform="rotate(-90 152.8 94.6)">-200</text>
<text x="155.8" y="91.1" transform="rotate(-90 155.8 91.1)">0</text>
<text x="158.9" y="93.8" transform="rotate(-90 158.9 93.8)">200</text>
<text x="161.9" y="93.8" transform="rotate(-90 161.9 93.8)">400</text>
<text x="165" y="93.8" transform="rotate(-90 165 93.8)">600</text>
<text x="168" y="93.8" transform="rotate(-90 168 93.8)">800</text>
<text x="171" y="95.2" transform="rotate(-90 171 95.2)">1000</text>
<text x="174.1" y="95.2" transform="rotate(-90 174.1 95.2)">1200</text>
<text x="177.1" y="95.2" transform="rotate(-90 177.1 95.2)">1400</text>
<text x="180.2" y="95.2" transform="rotate(-90 180.2 95.2)">1600</text>
<text x="55.7" y="99">Offset Voltage (µV)</text>
<text x="144.6" y="99">Offset Voltage (µV)</text>
<text x="126.4" y="113.4">10</text>
<text x="39.3" y="115.4">8</text>
<text x="127.8" y="118.1">9</text>
<text x="39.3" y="120.9">7</text>
<text x="127.8" y="122.8">8</text>
<text x="39.3" y="132">5</text>
<text x="39.3" y="126.5">6</text>
<text x="127.8" y="127.5">7</text>
<text x="39.3" y="137.5">4</text>
<text x="127.8" y="136.9">5</text>
<text x="127.8" y="132.2">6</text>
<text x="39.3" y="143.1">3</text>
<text x="127.8" y="141.6">4</text>
<text x="39.3" y="148.6">2</text>
<text x="127.8" y="146.3">3</text>
<text x="35.1" y="150.9" transform="rotate(-90 35.1 150.9)">Percentage of Amplifiers (%)</text>
<text x="39.3" y="154.2">1</text>
<text x="124.1" y="151.6" transform="rotate(-90 124.1 151.6)">Percentage of Amplifiers (%)</text>
<text x="127.8" y="155.7">1</text>
<text x="127.8" y="151">2</text>
<text x="39.3" y="159.7">0</text>
<text x="67" y="160.9" transform="rotate(-90 67 160.9)">0</text>
<text x="127.8" y="160.4">0</text>
<text x="155.5" y="161.6" transform="rotate(-90 155.5 161.6)">0</text>
<text x="42.6" y="165.8" transform="rotate(-90 42.6 165.8)">-1600</text>
<text x="45.7" y="165.8" transform="rotate(-90 45.7 165.8)">-1400</text>
<text x="48.7" y="165.8" transform="rotate(-90 48.7 165.8)">-1200</text>
<text x="51.7" y="165.8" transform="rotate(-90 51.7 165.8)">-1000</text>
<text x="54.8" y="164.4" transform="rotate(-90 54.8 164.4)">-800</text>
<text x="57.8" y="164.4" transform="rotate(-90 57.8 164.4)">-600</text>
<text x="60.9" y="164.4" transform="rotate(-90 60.9 164.4)">-400</text>
<text x="63.9" y="164.4" transform="rotate(-90 63.9 164.4)">-200</text>
<text x="70" y="163.6" transform="rotate(-90 70 163.6)">200</text>
<text x="73.1" y="163.6" transform="rotate(-90 73.1 163.6)">400</text>
<text x="76.1" y="163.6" transform="rotate(-90 76.1 163.6)">600</text>
<text x="79.1" y="163.6" transform="rotate(-90 79.1 163.6)">800</text>
<text x="82.2" y="165" transform="rotate(-90 82.2 165)">1000</text>
<text x="85.2" y="165" transform="rotate(-90 85.2 165)">1200</text>
<text x="88.3" y="165" transform="rotate(-90 88.3 165)">1400</text>
<text x="91.3" y="165" transform="rotate(-90 91.3 165)">1600</text>
<text x="131" y="166.5" transform="rotate(-90 131 166.5)">-1600</text>
<text x="134.1" y="166.5" transform="rotate(-90 134.1 166.5)">-1400</text>
<text x="137.2" y="166.5" transform="rotate(-90 137.2 166.5)">-1200</text>
<text x="140.2" y="166.5" transform="rotate(-90 140.2 166.5)">-1000</text>
<text x="143.3" y="165.1" transform="rotate(-90 143.3 165.1)">-800</text>
<text x="146.3" y="165.1" transform="rotate(-90 146.3 165.1)">-600</text>
<text x="149.4" y="165.1" transform="rotate(-90 149.4 165.1)">-400</text>
<text x="152.4" y="165.1" transform="rotate(-90 152.4 165.1)">-200</text>
<text x="158.5" y="164.3" transform="rotate(-90 158.5 164.3)">200</text>
<text x="161.6" y="164.3" transform="rotate(-90 161.6 164.3)">400</text>
<text x="164.6" y="164.3" transform="rotate(-90 164.6 164.3)">600</text>
<text x="167.7" y="164.3" transform="rotate(-90 167.7 164.3)">800</text>
<text x="170.7" y="165.7" transform="rotate(-90 170.7 165.7)">1000</text>
<text x="173.8" y="165.7" transform="rotate(-90 173.8 165.7)">1200</text>
<text x="176.8" y="165.7" transform="rotate(-90 176.8 165.7)">1400</text>
<text x="179.9" y="165.7" transform="rotate(-90 179.9 165.7)">1600</text>
<text x="55.7" y="168.8">Offset Voltage (µV)</text>
<text x="144.2" y="169.5">Offset Voltage (µV)</text>
<text x="29" y="183.8">800</text>
<text x="117.9" y="183.8">800</text>
<text x="29" y="188.4">720</text>
<text x="117.9" y="188.4">720</text>
<text x="29" y="197.6">560</text>
<text x="29" y="193">640</text>
<text x="117.9" y="197.6">560</text>
<text x="117.9" y="193">640</text>
<text x="29" y="202.2">480</text>
<text x="117.9" y="202.2">480</text>
<text x="29" y="206.8">400</text>
<text x="117.9" y="206.8">400</text>
<text x="29" y="216">240</text>
<text x="29" y="211.4">320</text>
<text x="117.9" y="216">240</text>
<text x="117.9" y="211.4">320</text>
<text x="29" y="220.6">160</text>
<text x="80" y="221.6">I</text>
<text x="82.7" y="221.6">(nA) at 125 °C</text>
<text x="117.9" y="220.6">160</text>
<text x="168.9" y="221.6">I</text>
<text x="171.6" y="221.6">(nA) at 125 °C</text>
<text x="26.8" y="224.5" transform="rotate(-90 26.8 224.5)">Quiecent Current per Channel (nA)</text>
<text x="30.4" y="225.2">80</text>
<text x="80" y="224.3">I</text>
<text x="80" y="227.1">I</text>
<text x="82.7" y="224.3">(nA) at 25 °C</text>
<text x="82.7" y="227.1">(nA) at -40 °C</text>
<text x="115.7" y="224.5" transform="rotate(-90 115.7 224.5)">Quiecent Current per Channel (nA)</text>
<text x="119.3" y="225.2">80</text>
<text x="168.9" y="224.3">I</text>
<text x="168.9" y="227.1">I</text>
<text x="171.6" y="224.3">(nA) at 25 °C</text>
<text x="171.6" y="227.1">(nA) at -40 °C</text>
<text x="31.7" y="229.8">0</text>
<text x="33.4" y="232.5">0</text>
<text x="39.6" y="232.5">0.2</text>
<text x="46.8" y="232.5">0.4</text>
<text x="54" y="232.5">0.6</text>
<text x="61.2" y="232.5">0.8</text>
<text x="69.4" y="232.5">1</text>
<text x="75.6" y="232.5">1.2</text>
<text x="82.8" y="232.5">1.4</text>
<text x="90" y="232.5">1.6</text>
<text x="97.2" y="232.5">1.8</text>
<text x="120.6" y="229.8">0</text>
<text x="122.3" y="232.5">0</text>
<text x="127.2" y="232.5">0.3</text>
<text x="133.1" y="232.5">0.6</text>
<text x="139" y="232.5">0.9</text>
<text x="144.9" y="232.5">1.2</text>
<text x="150.8" y="232.5">1.5</text>
<text x="156.6" y="232.5">1.8</text>
<text x="162.5" y="232.5">2.1</text>
<text x="168.4" y="232.5">2.4</text>
<text x="174.3" y="232.5">2.7</text>
<text x="181.2" y="232.5">3</text>
<text x="186.1" y="232.5">3.3</text>
<text x="52" y="235.2">Common Mode Voltage (V)</text>
<text x="140.9" y="235.2">Common Mode Voltage (V)</text>
</g>
<g font-size="2.1">
<text x="38" y="35.1">L</text>
<text x="59.1" y="35.1">S</text>
<text x="67.3" y="35.1">L</text>
<text x="84.4" y="35.1">CM</text>
<text x="93.5" y="35.1">S</text>
<text x="25.2" y="103.4">S</text>
<text x="47.4" y="103.4">CM</text>
<text x="114.9" y="103.4">S</text>
<text x="137.3" y="103.4">CM</text>
<text x="26.9" y="173.1">S</text>
<text x="48.3" y="173.1">CM</text>
<text x="115.8" y="173.8">S</text>
<text x="137.3" y="173.8">CM</text>
<text x="36" y="240.1">S</text>
<text x="56.4" y="240.1">A</text>
<text x="124.6" y="240.1">S</text>
<text x="144.7" y="240.1">A</text>
</g>
<g font-size="1.8" fill="#999">
<text x="89.3" y="96.6">VOS_</text>
<text x="178.2" y="96.6">VOS_</text>
<text x="89.4" y="166.3">VOS_</text>
<text x="177.9" y="167">VOS_</text>
<text x="97.5" y="236.2">SNOS</text>
<text x="186.4" y="236.2">SNOS</text>
</g>
<g font-size="1.8">
<text x="80.7" y="222">Q</text>
<text x="80.7" y="224.8">Q</text>
<text x="80.7" y="227.5">Q</text>
<text x="169.6" y="222">Q</text>
<text x="169.6" y="224.8">Q</text>
<text x="169.6" y="227.5">Q</text>
</g>
</svg>
